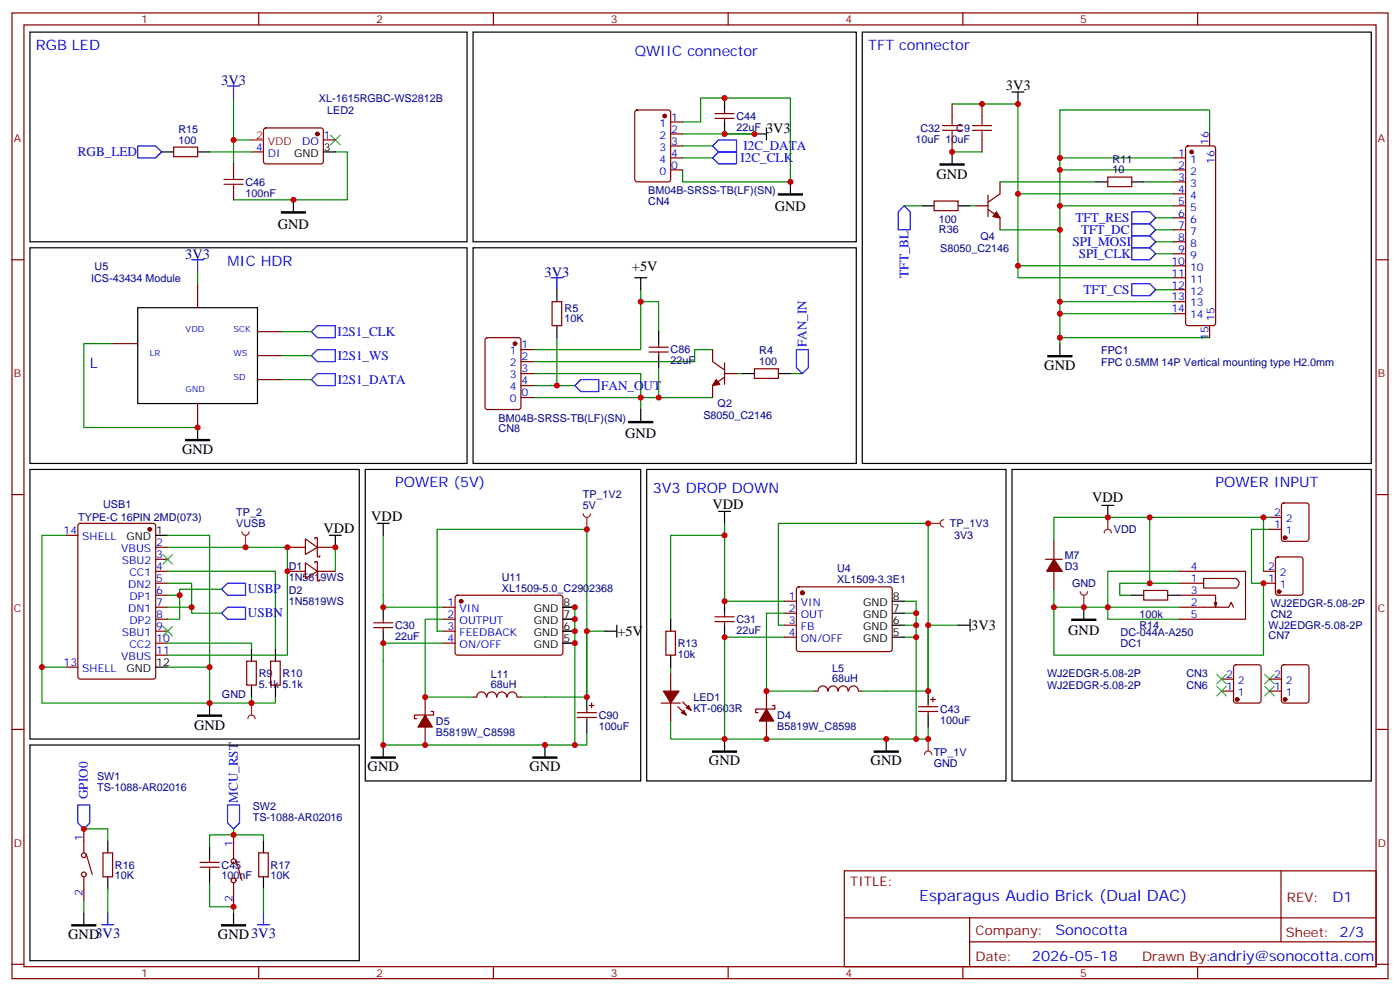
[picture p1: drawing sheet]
<svg xmlns="http://www.w3.org/2000/svg" width="412mm" height="292mm" viewBox="0 0 412 292" stroke-linecap="round" stroke-linejoin="round" font-family="sans-serif">
<g fill="none" stroke="#870000" stroke-width=".35">
<path d="M3.5 3.8h405.4v284.3h-405.4zM7.1 7.3h398.2v277.3h-398.2zM76.2 3.8v3.5M145.3 3.8v3.5M214.5 3.8v3.5M283.6 3.8v3.5M352.8 3.8v3.5M3.5 76.5h3.6M405.3 76.5h3.6M3.5 145.6h3.6M19.4 157.6h3.5M23.2 154.3l.4-.2h21.6l.6 .4 .1 44.7-.5 .7-21.8 .1-.6-.5-.1-44.7z"/>
<path d="M405.3 145.6h3.6M45.9 161.1h3.5M45.9 164.7h3.5M45.9 168.2h3.5M45.9 171.7h3.5M45.9 175.3h3.5M45.9 178.8h3.5M19.4 196.4h3.5M45.9 182.3h3.5M45.9 185.8h3.5M45.9 189.4h3.5M45.9 192.9h3.5"/>
<path d="M3.5 214.8h3.6M405.3 214.8h3.6M248.7 256.4h156.6v28.2h-156.6zM377.3 256.4v20.9M248.7 270.2h156.5M285.6 277.3h119.6M285.6 270.2v14.2M3.5 283.9h3.6M76.2 284.6v3.5M145.3 284.6v3.5M214.5 284.6v3.5M283.6 284.6v3.5"/>
<path d="M352.8 284.6v3.5M405.3 283.9h3.6"/>
</g>
<circle cx="44.1" cy="155.9" r=".53" fill="#870000" stroke="#870000" stroke-width=".35"/>
<path d="M45.9 157.6h3.5M45.9 196.4h3.5" fill="none" stroke="#000" stroke-width=".35"/>
<path d="M71.3 156.6a1.06 1.06 0 0 0 1 1 1.06 1.06 0 0 0 1.1-1M72.3 157.6v3.5" fill="none" stroke="#8c2424" stroke-width=".35"/>
<circle cx="72.3" cy="161.1" r=".18" fill="#8c2424"/>
<g fill="none" stroke="#008700" stroke-width=".35">
<path d="M19.4 157.6h-7.1v38.8h7.1M49.4 157.6h12.3v38.8M213.4 157.6h-15.8v24.7M213.4 155.9v21.1M49.4 168.2h31.7v22.9M49.4 161.1h35.3v31.8h-35.3M49.4 171.7h7v8.9h8.9M49.4 178.8h7M49.4 175.3h3.5M65.3 173.5h-12.4v8.8h-3.5M12.3 196.4v10.6h49.4v-10.6h-12.3M49.4 189.4h24.7v1.7"/>
<path d="M197.6 196.4v1.8M229.3 184.1v-30h44.1v30h8.8M273.4 184.1v19.4M197.6 212.3v5.3h15.8"/>
</g>
<path d="M65.3 173.5l1.7-1.8h5.3v3.6h-5.3zM65.3 180.6l1.7-1.8h5.3v3.5h-5.3z" fill="none" stroke="#00f" stroke-width=".35"/>
<path d="M48 163.3l2.8 2.8M50.8 163.3l-2.8 2.8M48 184.4l2.8 2.9M50.8 184.4l-2.8 2.9" fill="none" stroke="#3c3" stroke-width=".35"/>
<path d="M58.2 210.5h7.1v.4h-7.1z" fill="#000" stroke="#000" stroke-width=".35"/>
<path d="M8.8 138.2h97v79.4h-97zM211.7 150.6h3.5M213.4 150.6v3.5M197.6 182.3v3.5M197.6 192.9v3.5M61.7 207v3.5M273.4 203.5v3.5M273.4 210.5v3.6" fill="none" stroke="#000" stroke-width=".35"/>
<g fill="none" stroke="#870000" stroke-width=".35">
<path d="M196.1 185.8h2.9v7.1h-2.9zM197.6 198.2v5.3M194.7 207h5.7M197.6 207v5.3M199.7 208.1l2.4 2.4M201.1 206.7l2.5 2.4M225.8 203.5v5.3M225.8 212.3v5.3M227.5 207.7h.7v1.1h-5.6v1h.7M243.8 203.5a1.41 1.41 0 0 0-1.4-1.5 1.41 1.41 0 0 0-1.4 1.5h-1.1M244 203.5a1.41 1.41 0 0 1 1.4-1.5 1.41 1.41 0 0 1 1.4 1.5M247 203.5a1.41 1.41 0 0 1 1.4-1.5 1.41 1.41 0 0 1 1.4 1.5"/>
<path d="M250 203.5a1.41 1.41 0 0 1 1.4-1.5 1.41 1.41 0 0 1 1.4 1.5M252.9 203.5h1.1M270.6 208.1h5.6M270.6 209.5h5.6M273.4 207v1.1M273.4 209.5v1M274.1 206h1.4M274.8 205.2v1.5"/>
</g>
<g fill="#870000" stroke="#870000" stroke-width=".35">
<path d="M225.8 208.8l2.1 3.5h-4.2z"/>
<path d="M200.7 209.8l.7-.7 .7 1.4z"/>
<path d="M202.1 208.4l.7-.7 .8 1.4z"/>
<path d="M195.4 203.5h4.6l-2.4 3.5z"/>
</g>
<path d="M273.4 217.6v3.5M272.3 222.2a1.06 1.06 0 0 1 1.1-1.1 1.06 1.06 0 0 1 1.1 1.1" fill="none" stroke="#8c2424" stroke-width=".35"/>
<circle cx="273.4" cy="217.6" r=".18" fill="#8c2424"/>
<path d="M273.4 154.1h3.5M278 153a1.06 1.06 0 0 0-1.1 1.1 1.06 1.06 0 0 0 1.1 1.1" fill="none" stroke="#8c2424" stroke-width=".35"/>
<circle cx="273.4" cy="154.1" r=".18" fill="#8c2424"/>
<path d="M213.4 154.1v1.8M213.4 177h17.7M266.3 177h3.6v40.6M229.3 184.1h1.8M231.1 187.6h-17.7v30h60v-3.5M231.1 180.6h-5.3v22.9h14.1M266.3 187.6h3.6M266.3 184.1h3.6M266.3 180.6h3.6M273.4 184.1v19.4h-19.4" fill="none" stroke="#008700" stroke-width=".35"/>
<circle cx="236.4" cy="174.6" r=".53" fill="#870000" stroke="#870000" stroke-width=".35"/>
<path d="M231.1 177h3.5M234.8 173l.5-.2h27.1l.4 .7v17.9l-.7 .4h-27.1l-.4-.7v-17.6zM231.1 180.6h3.5M231.1 184.1h3.5M231.1 187.6h3.5" fill="none" stroke="#870000" stroke-width=".35"/>
<path d="M190.5 138.2h105.8v91.7h-105.8zM262.8 177h3.5M262.8 187.6h3.5M262.8 184.1h3.5M262.8 180.6h3.5M282.2 184.1h3.6M285.8 182.3v3.5M213.4 217.6v3.5M261.1 217.6v3.5" fill="none" stroke="#000" stroke-width=".35"/>
<path d="M209.9 221.1h7.1v.4h-7.1zM257.5 221.1h7.1v.4h-7.1z" fill="#000" stroke="#000" stroke-width=".35"/>
<path d="M325.3 156.9a1.06 1.06 0 0 1 1-1 1.06 1.06 0 0 1 1.1 1M326.3 152.3v3.6" fill="none" stroke="#8c2424" stroke-width=".35"/>
<circle cx="326.3" cy="152.3" r=".18" fill="#8c2424"/>
<path d="M338.7 152.3h-28.3v7.1M373.9 155.9h-5.2v15.8h3.5v21.2h-61.8v-14.1M98.8 161.1v7.1M310.4 173.5v5.3h37.1M338.7 171.7h-8.9v3.6h3.6M347.5 168.2h-21.2v14.1h21.2M372.2 168.2v-15.9h-33.5v19.4h8.8M74.1 205.2v1.8h-12.4M81.1 205.2v1.8h-7" fill="none" stroke="#008700" stroke-width=".35"/>
<path d="M315.7 182.3h7.1v.4h-7.1z" fill="#000" stroke="#000" stroke-width=".35"/>
<path d="M298.1 138.2h105.8v91.7h-105.8zM97 157.6h3.5M98.8 157.6v3.5M324.6 148.8h3.5M326.3 148.8v3.5M319.3 178.8v3.5M333.4 175.3h3.5M344 175.3h3.5M74.1 191.1v3.6M81.1 191.1v3.6M74.1 201.7v3.5M81.1 201.7v3.5" fill="none" stroke="#000" stroke-width=".35"/>
<g fill="none" stroke="#870000" stroke-width=".35">
<path d="M90 158.7l3.5 2.4-3.5 2.2zM92.8 158.7v-.4h.7v2.8M310.4 159.4v5.3M84.7 168.2h5.3M84.7 161.1h5.3M90 165.7l3.5 2.5-3.5 2.1zM92.8 165.7v-.3h.7v2.8M93.5 161.1v2.9h.7v-.4M93.5 168.2v2.8h.7v-.3M93.5 168.2h5.3M93.5 161.1h5.3M308 164.7h4.9"/>
<path d="M310.4 168.2v5.3M336.9 173.8h7.1v2.9h-7.1zM347.5 168.2h19.4v14.1h-19.4M347.5 175.3h10.6v3.5M347.5 178.8h14.4l.8-1.4 .7 1.4M347.5 171.7h7M354.5 170.3h9.6l.6 .6a1.64 1.64 0 0 1-.6 2.2h-9.6zM357.7 177.4l.4 1.4M358.4 177.4l-.3 1.4M72.7 194.7h2.8v7h-2.8zM79.7 194.7h2.8v7h-2.8z"/>
</g>
<path d="M310.4 164.7l2.5 3.5h-4.6z" fill="#870000" stroke="#870000" stroke-width=".35"/>
<path d="M318.2 174.2a1.06 1.06 0 0 0 1.1 1.1 1.06 1.06 0 0 0 1-1.1M319.3 175.3v3.5" fill="none" stroke="#8c2424" stroke-width=".35"/>
<circle cx="319.3" cy="178.8" r=".18" fill="#8c2424"/>
<path d="M73 211.6a1.06 1.06 0 0 1 1.1-1.1 1.06 1.06 0 0 1 1 1.1M74.1 207v3.5" fill="none" stroke="#8c2424" stroke-width=".35"/>
<circle cx="74.1" cy="207" r=".18" fill="#8c2424"/>
<g fill="none" stroke="#870000" stroke-width=".35">
<path d="M77.8 37.9l.5-.2h16.5l.4 .7v9.4l-.7 .5-16.5-.1-.4-.6v-9.2zM187.2 32.6l.5-.2h9.1l.7 .4 .1 20-.5 .7-9.4 .1-.7-.5v-20zM197.6 35.9h3.5M197.6 39.4h3.5M210.6 34.9h5.7M210.6 33.4h5.7M213.4 32.4v1M213.4 34.9v1M51.2 43.3h7v2.8h-7zM68.8 48.3v3.5M68.8 55.3v3.5M74.1 44.7h3.5"/>
<path d="M95.2 41.2h3.6M197.6 43h3.5M197.6 46.5h3.5M197.6 50h3.5M58.2 83.5v7.1M75.8 97.6h7.1M143.1 99.6l.5-.2h9.2l.6 .4 .1 20.1-.5 .6-9.4 .1-.7-.5v-20zM162.6 88.8h2.9v7.1h-2.9zM33.5 101.2h7.1M58.2 118.8v7.1M75.8 104.7h7.1M75.8 111.8h7.1"/>
<path d="M153.5 110h3.5M153.5 102.9h3.5M153.5 106.5h3.5M153.5 113.5h3.5M153.5 117.1h3.5M191.2 103.6h5.6M191.2 102.2h5.6M194 101.2v1M194 103.6v1.1M209.9 102.9v3.6l3.5 2.4M213.4 106.8v6.4M213.4 111.1l-3.5 2.4v3.6"/>
<path d="M213.4 110h3.6M222.2 108.6h7.1v2.8h-7.1zM373.9 155.9h3.6M373.9 152.3h3.6M377.7 148.3l.5-.2h6.7l.5 .2 .2 .5v9.9l-.2 .5-.5 .2h-6.7l-.5-.2-.2-.5v-9.9zM372.2 171.7h3.5M372.2 168.2h3.5M375.9 164.2l.5-.2h6.7l.5 .2 .2 .5v9.9l-.2 .5-.5 .2h-6.7l-.5-.3-.2-.4v-9.9zM359.8 200h3.6M363.6 195.9l.5-.2h6.7l.5 .2 .2 .5v9.9l-.3 .5-.4 .2h-6.7l-.5-.2-.2-.5v-9.9zM373.9 200h3.6M377.7 195.9l.5-.2h6.7l.5 .2 .2 .5v9.9l-.2 .5-.5 .2h-6.7l-.5-.2-.2-.5v-9.9z"/>
<path d="M359.8 203.5h3.6M373.9 203.5h3.6M24.7 244.1v7M24.7 258.2v7M25.4 251.5l1.8 6M30.3 251.1h2.9v7.1h-2.9zM58.9 253.9h5.7M58.9 255.3h5.7M61.7 252.9v1M61.7 255.3v1.1M68.8 245.8v7.1M68.8 259.9v7.1"/>
<path d="M69.5 253.2l1.8 6M76.2 251.1h2.8v7.1h-2.8z"/>
<circle cx="24.7" cy="257.5" r=".71"/>
<circle cx="24.7" cy="251.8" r=".71"/>
<circle cx="68.8" cy="253.6" r=".71"/>
<circle cx="68.8" cy="259.2" r=".71"/>
</g>
<g fill="#870000" stroke="#870000" stroke-width=".35">
<path d="M211 111.8l1 1.4-2.1 .3z"/>
<circle cx="376.8" cy="174.2" r=".53"/>
<circle cx="378.5" cy="206" r=".53"/>
<circle cx="93.5" cy="39.4" r=".53"/>
<circle cx="195.8" cy="34.1" r=".53"/>
<circle cx="364.4" cy="206" r=".53"/>
<circle cx="378.5" cy="158.3" r=".53"/>
<circle cx="151.7" cy="101.2" r=".53"/>
</g>
<path d="M97.4 39.8l2.8 2.8M100.2 39.8l-2.8 2.8M358.4 198.5l2.8 2.9M361.2 198.5l-2.8 2.9M372.5 198.5l2.9 2.9M375.4 198.5l-2.9 2.9M358.4 202.1l2.8 2.8M361.2 202.1l-2.8 2.8M372.5 202.1l2.9 2.8M375.4 202.1l-2.9 2.8" fill="none" stroke="#3c3" stroke-width=".35"/>
<g fill="none" stroke="#008700" stroke-width=".35">
<path d="M68.8 28.9v12.3M201.1 35.9h5.3v-7h26.4v24.7h-31.7v-3.6M201.1 39.4h21.1M61.7 44.7h12.4M74.1 41.2h-5.3v7.1M98.8 44.7h3.5v14.1h-33.5M201.1 43h8.8M201.1 46.5h8.8M58.2 80v3.5M82.9 97.6h8.8M164 99.4v14.1M188.7 88.8h5.3v8.8"/>
<path d="M188.7 85.3v17.6h-31.7M33.5 101.2h-8.8v24.7h33.5M82.9 104.7h8.8M82.9 111.8h8.8M157 110h31.7v10.6M157 113.5h12.3M194 108.2v8.9h-37M194 117.1h15.9M209.9 102.9h-5.3v3.6h-47.6M217 110h1.7M232.8 110h3.6M372.2 152.3h1.7"/>
<path d="M24.7 244.1h7v3.5M61.7 259.9v7.1h7.1v1.7M68.8 245.8h8.8v1.8M68.8 245.8h-7.1v3.5M68.8 244.1v1.7M24.7 265.2v3.5M31.7 261.7v7M77.6 261.7v7"/>
</g>
<g fill="none" stroke="#00f" stroke-width=".35">
<path d="M67 25.3h3.6M68.8 25.3v3.6M40.6 43h5.3l1.7 1.7-1.7 1.8h-5.3zM209.9 46.5l1.8-1.8h5.3v3.6h-5.3zM211.7 41.2h5.3v3.5h-5.3l-1.8-1.7zM56.4 76.5h3.6M58.2 76.5v3.5M91.7 97.6l1.8-1.7h5.3v3.5h-5.3zM162.3 81.8h3.5M164 81.8v3.5M91.7 104.7l1.8-1.8h5.3v3.6h-5.3zM91.7 111.8l1.8-1.8h5.3v3.5h-5.3z"/>
<path d="M169.3 113.5l1.8-1.7h5.3v3.5h-5.3zM234.6 102.9h3.5v5.3l-1.7 1.8-1.8-1.8zM22.9 237h3.6v5.3l-1.8 1.8-1.8-1.8zM67 237h3.6v5.3l-1.8 1.8-1.8-1.8zM30 272.3h3.5M31.7 268.7v3.6M75.8 272.3h3.6M77.6 268.7v3.6"/>
</g>
<g fill="none" stroke="#000" stroke-width=".35">
<path d="M8.8 9.5h128.8v61.7h-128.8zM139.3 9.5h112.9v61.7h-112.9zM213.4 28.9v3.5M213.4 35.9v3.5M222.2 39.4h3.6M225.8 37.7v3.5M47.6 44.7h3.6M58.2 44.7h3.5M86.4 58.8v3.6M95.2 44.7h3.6M232.8 53.6v3.5M8.8 73h128.8v63.5h-128.8z"/>
<path d="M139.3 73h112.9v63.5h-112.9zM40.6 90.6h35.2v28.2h-35.2zM164 85.3v3.5M164 95.9v3.5M187 81.8h3.5M188.7 81.8v3.5M194 97.6v3.6M194 104.7v3.5M218.7 110h3.5M229.3 110h3.5M58.2 125.9v3.5M188.7 120.6v3.5"/>
<path d="M8.8 219.4h97v63.5h-97zM31.7 247.6v3.5M31.7 258.2v3.5M61.7 249.3v3.6M61.7 256.4v3.5M77.6 247.6v3.5M77.6 258.2v3.5M24.7 268.7v3.6M68.8 268.7v3.6"/>
</g>
<path d="M229.3 57.1h7.1v.3h-7.1zM82.9 62.4h7.1v.3h-7.1zM54.7 129.4h7v.4h-7zM185.2 124.1h7.1v.4h-7.1zM21.2 272.3h7v.3h-7zM65.3 272.3h7v.3h-7z" fill="#000" stroke="#000" stroke-width=".35"/>
<path d="M66 54.3h5.6M66 52.8h5.6M68.8 51.8v1M68.8 54.3v1" fill="none" stroke="#a10000" stroke-width=".35"/>
<path d="M74.1 41.2h3.5" fill="none" stroke="#f00" stroke-width=".35"/>
<path d="M171.8 151.3a1.06 1.06 0 0 0 1.1 1 1.06 1.06 0 0 0 1-1M172.9 152.3v3.6" fill="none" stroke="#8c2424" stroke-width=".35"/>
<circle cx="172.9" cy="155.9" r=".18" fill="#8c2424"/>
<g fill="none" stroke="#008700" stroke-width=".35">
<path d="M280.5 30.6h19.4v26.5h45.8M356.3 39.4v-7h-44.1v68.8M280.5 44.7h8.8M294.6 53.6h28.2M299.9 57.1v21.1h45.8M312.2 46.5h33.5M312.2 50h33.5M336.9 53.6h8.8M266.3 60.6h5.3M285.8 60.6h1.7M294.6 67.7h17.6M299.9 78.2v3.6h45.8"/>
<path d="M312.2 60.6h33.5M340.4 64.1h5.3M340.4 67.7h5.3M340.4 71.2h5.3M340.4 74.7h5.3M312.2 99.4h44.1M312.2 92.4h33.5M312.2 88.8h33.5M340.4 85.3h5.3M112.9 157.6v21.2h17.6M165.8 178.8h3.5v40.6M130.5 189.4h-17.6v30h60v-3.6"/>
<path d="M130.5 182.3h-5.3v22.9h14.1M130.5 185.8h-1.7v-29.9h44.1v29.9h5.3M165.8 182.3h3.5M165.8 185.8h3.5M165.8 189.4h3.5M153.5 205.2h19.4v-19.4v19.4"/>
</g>
<path d="M276.9 48.3h7.1v.3h-7.1zM308.7 104.7h7v.4h-7zM109.4 222.9h7v.3h-7zM157 222.9h7v.3h-7z" fill="#000" stroke="#000" stroke-width=".35"/>
<g fill="none" stroke="#000" stroke-width=".35">
<path d="M254 9.5h149.9v127h-149.9zM298.1 27.1h3.5M299.9 27.1v3.5M280.5 44.7v3.6M322.8 53.6h3.5M333.4 53.6h3.5M271.6 60.6h3.6M282.2 60.6h3.6M312.2 101.2v3.5M107.6 138.2h81.1v91.7h-81.1zM111.1 154.1h3.6M112.9 154.1v3.5"/>
<path d="M112.9 178.8v3.5M165.8 178.8h3.5M213.4 177v3.6M112.9 185.8v3.6M165.8 189.4h3.5M165.8 185.8h3.5M165.8 182.3h3.5M178.2 185.8h3.5M181.7 184.1v3.5M213.4 184.1v3.5M112.9 219.4v3.5M160.5 219.4v3.5"/>
<path d="M172.9 205.2v3.6M172.9 212.3v3.5"/>
</g>
<g fill="none" stroke="#870000" stroke-width=".35">
<path d="M280.5 30.6v3.5M289.3 30.6v3.5M356.3 39.4v3.6M275.2 59.2h7v2.8h-7zM280.5 41.2v3.5M289.3 41.2v3.5M291 57.4v6.4M294.6 53.6v3.5l-3.6 2.4M326.3 52.1h7.1v2.9h-7.1zM345.7 46.5h3.5M345.7 50h3.5M345.7 53.6h3.5"/>
<path d="M345.7 57.1h3.5M349.5 43.2l.5-.2h7.4l.5 .2 .2 .5v51.5l-.3 .5-.4 .2h-7.4l-.5-.2-.3-.5v-51.5zM287.5 60.6h3.5M291 61.7l3.6 2.4v3.6M345.7 60.6h3.5M345.7 64.1h3.5M345.7 67.7h3.5M345.7 71.2h3.5M345.7 74.7h3.5M345.7 78.2h3.5M345.7 81.8h3.5M345.7 85.3h3.5"/>
<path d="M345.7 88.8h3.5M345.7 92.4h3.5M356.3 95.9v3.5M130.5 178.8h3.6M134.3 175.5l.5-.2h30.6l.4 .7-.1 16.5-.6 .4-30.6-.1-.4-.6v-16.2zM110.1 184.8h5.6M110.1 183.4h5.6M112.9 182.3v1.1M112.9 184.8v1M130.5 182.3h3.6M130.5 185.8h3.6M130.5 189.4h3.6"/>
<path d="M210.6 183h5.7M210.6 181.6h5.7M213.4 180.6v1M213.4 183v1.1M125.2 205.2v5.3M125.2 214.1v5.3M127 209.5h.7v1h-5.6v1.1h.7M143.3 205.2a1.41 1.41 0 0 0-1.4-1.5 1.41 1.41 0 0 0-1.5 1.5h-1.1M143.4 205.2a1.41 1.41 0 0 1 1.4-1.5 1.41 1.41 0 0 1 1.4 1.5M146.4 205.2a1.41 1.41 0 0 1 1.4-1.5 1.41 1.41 0 0 1 1.4 1.5M149.5 205.2a1.41 1.41 0 0 1 1.4-1.5 1.41 1.41 0 0 1 1.4 1.5M152.4 205.2h1.1"/>
<path d="M170 209.8h5.7M170 211.2h5.7M172.9 208.8v1M172.9 211.2v1.1M173.6 207.7h1.4M174.3 207v1.4"/>
</g>
<g fill="#870000" stroke="#870000" stroke-width=".35">
<path d="M125.2 210.5l2.2 3.6h-4.3z"/>
<path d="M293.5 62.4l1.1 1.7-2.1-.3z"/>
<circle cx="135.8" cy="177" r=".53"/>
<circle cx="351" cy="44.7" r=".53"/>
</g>
<path d="M277.6 38.4h5.7M277.6 37h5.7M280.5 34.1v2.9M280.5 38.4v2.8M286.5 38.4h5.6M286.5 37h5.6M289.3 34.1v2.9M289.3 38.4v2.8" fill="none" stroke="#a10000" stroke-width=".35"/>
<path d="M266.3 60.6l1.8 1.8v5.3h-3.5v-5.3zM333.4 69.4h5.3l1.7 1.8-1.7 1.8h-5.3zM333.4 73h5.3l1.7 1.7-1.7 1.8h-5.3zM333.4 65.9h5.3l1.7 1.8-1.7 1.7h-5.3zM333.4 62.4h5.3l1.7 1.7-1.7 1.8h-5.3zM333.4 83.5h5.3l1.7 1.8-1.7 1.8h-5.3z" fill="none" stroke="#00f" stroke-width=".35"/>
<g fill="#c00">
<circle cx="56.4" cy="178.8" r=".88"/>
<circle cx="52.9" cy="175.3" r=".88"/>
<circle cx="84.7" cy="161.1" r=".88"/>
<circle cx="61.7" cy="196.4" r=".88"/>
<circle cx="61.7" cy="207" r=".88"/>
<circle cx="12.3" cy="196.4" r=".88"/>
<circle cx="273.4" cy="217.6" r=".88"/>
<circle cx="225.8" cy="217.6" r=".88"/>
<circle cx="225.8" cy="203.5" r=".88"/>
<circle cx="213.4" cy="157.6" r=".88"/>
<circle cx="273.4" cy="184.1" r=".88"/>
<circle cx="273.4" cy="154.1" r=".88"/>
<circle cx="269.9" cy="187.6" r=".88"/>
<circle cx="269.9" cy="184.1" r=".88"/>
<circle cx="269.9" cy="180.6" r=".88"/>
<circle cx="269.9" cy="217.6" r=".88"/>
<circle cx="213.4" cy="217.6" r=".88"/>
<circle cx="261.1" cy="217.6" r=".88"/>
<circle cx="273.4" cy="203.5" r=".88"/>
<circle cx="326.3" cy="178.8" r=".88"/>
<circle cx="319.3" cy="178.8" r=".88"/>
<circle cx="338.7" cy="171.7" r=".88"/>
<circle cx="326.3" cy="152.3" r=".88"/>
<circle cx="74.1" cy="207" r=".88"/>
<circle cx="338.7" cy="152.3" r=".88"/>
<circle cx="310.4" cy="178.8" r=".88"/>
<circle cx="72.3" cy="161.1" r=".88"/>
<circle cx="84.7" cy="168.2" r=".88"/>
<circle cx="98.8" cy="161.1" r=".88"/>
<circle cx="68.8" cy="41.2" r=".88"/>
<circle cx="86.4" cy="58.8" r=".88"/>
<circle cx="24.7" cy="244.1" r=".88"/>
<circle cx="68.8" cy="245.8" r=".88"/>
<circle cx="68.8" cy="267" r=".88"/>
<circle cx="222.3" cy="39.4" r=".88"/>
<circle cx="213.4" cy="28.9" r=".88"/>
<circle cx="213.4" cy="39.4" r=".88"/>
<circle cx="232.8" cy="53.6" r=".88"/>
<circle cx="58.2" cy="125.9" r=".88"/>
<circle cx="372.2" cy="152.3" r=".88"/>
<circle cx="372.2" cy="171.7" r=".88"/>
<circle cx="194" cy="117.1" r=".88"/>
<circle cx="164" cy="113.5" r=".88"/>
<circle cx="188.7" cy="117.1" r=".88"/>
<circle cx="188.7" cy="88.8" r=".88"/>
<circle cx="172.9" cy="155.9" r=".88"/>
<circle cx="172.9" cy="205.2" r=".88"/>
<circle cx="160.5" cy="219.4" r=".88"/>
<circle cx="112.9" cy="219.4" r=".88"/>
<circle cx="169.3" cy="219.4" r=".88"/>
<circle cx="169.3" cy="182.3" r=".88"/>
<circle cx="169.3" cy="185.8" r=".88"/>
<circle cx="169.3" cy="189.4" r=".88"/>
<circle cx="112.9" cy="178.8" r=".88"/>
<circle cx="112.9" cy="189.4" r=".88"/>
<circle cx="172.9" cy="185.8" r=".88"/>
<circle cx="125.2" cy="205.2" r=".88"/>
<circle cx="125.2" cy="219.4" r=".88"/>
<circle cx="169.3" cy="178.8" r=".88"/>
<circle cx="213.4" cy="187.6" r=".88"/>
<circle cx="213.4" cy="177" r=".88"/>
<circle cx="280.5" cy="44.7" r=".88"/>
<circle cx="289.3" cy="30.6" r=".88"/>
<circle cx="312.2" cy="99.4" r=".88"/>
<circle cx="299.9" cy="30.6" r=".88"/>
<circle cx="312.2" cy="46.5" r=".88"/>
<circle cx="312.2" cy="50" r=".88"/>
<circle cx="312.2" cy="92.4" r=".88"/>
<circle cx="312.2" cy="88.8" r=".88"/>
<circle cx="312.2" cy="60.6" r=".88"/>
<circle cx="299.9" cy="57.1" r=".88"/>
<circle cx="299.9" cy="78.2" r=".88"/>
<circle cx="312.2" cy="67.7" r=".88"/>
</g>
<text font-size="4.6" fill="#00f" x="270.8" y="265.4">Esparagus Audio Brick (Dual DAC)</text>
<g font-size="4.2" fill="#00f">
<text x="10.6" y="14.7">RGB LED</text>
<text x="187" y="16.5">QWIIC connector</text>
<text x="255.8" y="14.7">TFT connector</text>
<text x="67" y="78.2">MIC HDR</text>
<text x="26.5" y="108.2">L</text>
<text x="116.4" y="143.5">POWER (5V)</text>
<text x="358.1" y="143.5">POWER INPUT</text>
<text x="192.3" y="145.3">3V3 DROP DOWN</text>
<text x="392.5" y="265.7">D1</text>
<text x="310.9" y="275.2">Sonocotta</text>
<text x="304" y="283">2026-05-18</text>
</g>
<g font-size="4.2" fill="#000080">
<text x="65.2" y="25">3V3</text>
<text x="54.6" y="76.2">3V3</text>
<text x="160.4" y="81.4">3V3</text>
</g>
<g font-size="4.2">
<text x="296.3" y="26.4">3V3</text>
<text x="225.7" y="39.1">3V3</text>
<text x="275.9" y="52.6">GND</text>
<text x="228.3" y="62">GND</text>
<text x="81.8" y="67.3">GND</text>
<text x="186.2" y="79.7">+5V</text>
<text x="307.6" y="109">GND</text>
<text x="184.2" y="129.1">GND</text>
<text x="53.6" y="133.7">GND</text>
<text x="209.9" y="149.9">VDD</text>
<text x="321.7" y="147.7">VDD</text>
<text x="109.4" y="153.4">VDD</text>
<text x="95.2" y="156.9">VDD</text>
<text x="286.1" y="185.5">3V3</text>
<text x="181.9" y="187.3">+5V</text>
<text x="314.7" y="186.9">GND</text>
<text x="57.1" y="214.8">GND</text>
<text x="108.3" y="227.1">GND</text>
<text x="155.9" y="227.1">GND</text>
<text x="208.8" y="225.4">GND</text>
<text x="256.5" y="225.4">GND</text>
<text x="20.1" y="276.5">GND3V3</text>
<text x="64.2" y="276.5">GND3V3</text>
</g>
<g font-size="3.9" fill="#00f">
<text x="22.9" y="46">RGB_LED</text>
<text x="218.1" y="47.6">I2C_CLK</text>
<text x="219" y="44.1">I2C_DATA</text>
<text x="316.8" y="65.4">TFT_RES</text>
<text x="318.5" y="68.9">TFT_DC</text>
<text x="315.9" y="72.5">SPI_MOSI</text>
<text x="317.8" y="76">SPI_CLK</text>
<text x="267.6" y="81.7" transform="rotate(-90 267.6 81.7)">TFT_BL</text>
<text x="319.2" y="86.5">TFT_CS</text>
<text x="99.5" y="98.8">I2S1_CLK</text>
<text x="99.5" y="105.9">I2S1_WS</text>
<text x="237.6" y="102.2" transform="rotate(-90 237.6 102.2)">FAN_IN</text>
<text x="99.5" y="113">I2S1_DATA</text>
<text x="177.1" y="114.8">FAN_OUT</text>
<text x="73" y="174.7">USBP</text>
<text x="73" y="181.7">USBN</text>
<text x="25.9" y="235.3" transform="rotate(-90 25.9 235.3)">GPIO0</text>
<text x="70.1" y="236.4" transform="rotate(-90 70.1 236.4)">MCU_RST</text>
</g>
<g font-size="3.9" fill="#800">
<text x="250.5" y="261">TITLE:</text>
<text x="379.1" y="265.7">REV:</text>
<text x="287.4" y="275.2">Company:</text>
<text x="378.7" y="275.8">Sheet: 2/3</text>
<text x="287.4" y="282.9">Date:</text>
<text x="336.4" y="282.9">Drawn By:andriy@sonocotta.com</text>
</g>
<g font-size="3.2" fill="#800">
<text x="41.6" y="6.8">1</text>
<text x="110.8" y="6.8">2</text>
<text x="179.9" y="6.8">3</text>
<text x="249.1" y="6.8">4</text>
<text x="318.2" y="6.8">5</text>
<text x="4.1" y="41.9">A</text>
<text x="405.9" y="41.9">A</text>
<text x="4.1" y="111.1">B</text>
<text x="405.9" y="111.1">B</text>
<text x="4.1" y="180.2">C</text>
<text x="405.9" y="180.2">C</text>
<text x="4.1" y="249.3">D</text>
<text x="405.9" y="249.3">D</text>
<text x="41.6" y="287.6">1</text>
<text x="110.8" y="287.6">2</text>
<text x="179.9" y="287.6">3</text>
<text x="249.1" y="287.6">4</text>
<text x="318.2" y="287.6">5</text>
</g>
<g font-size="3.2" fill="#000080">
<text x="94" y="30">XL-1615RGBC-WS2812B</text>
<text x="96.4" y="33.5">LED2</text>
<text x="217" y="35.3">C44</text>
<text x="52.6" y="39.1">R15</text>
<text x="217" y="38.5">22uF</text>
<text x="269.7" y="42">10uF 10uF</text>
<text x="271.1" y="38.8">C32</text>
<text x="281.7" y="38.8">C9</text>
<text x="52.6" y="42.3">100</text>
<text x="327.7" y="47.9">R11</text>
<text x="327.7" y="51.1">10</text>
<text x="72.3" y="57.9">100nF</text>
<text x="72.3" y="54.7">C46</text>
<text x="191" y="57.1">BM04B-SRSS-TB(LF)(SN)</text>
<text x="191" y="60.3">CN4</text>
<text x="276.6" y="65.5">100</text>
<text x="276.6" y="68.7">R36</text>
<text x="288.8" y="70.6">Q4</text>
<text x="277" y="74.1">S8050_C2146</text>
<text x="26.8" y="82.9">ICS-43434 Module</text>
<text x="27.9" y="79.4">U5</text>
<text x="166.3" y="94.9">10K</text>
<text x="166.3" y="91.7">R5</text>
<text x="197.6" y="107.3">22uF</text>
<text x="197.6" y="104.1">C86</text>
<text x="223.7" y="107.5">100</text>
<text x="223.7" y="104.3">R4</text>
<text x="324.4" y="107.6">FPC 0.5MM 14P Vertical mounting type H2.0mm</text>
<text x="324.4" y="104.3">FPC1</text>
<text x="211.4" y="119.9">Q2</text>
<text x="146.9" y="124.1">BM04B-SRSS-TB(LF)(SN)</text>
<text x="207.2" y="123.5">S8050_C2146</text>
<text x="146.9" y="127.3">CN8</text>
<text x="30.4" y="149.7">USB1</text>
<text x="171.7" y="149.9">5V</text>
<text x="171.7" y="146.7">TP_1V2</text>
<text x="23.1" y="153.5">TYPE-C 16PIN 2MD(073)</text>
<text x="69.6" y="155.2">VUSB</text>
<text x="69.6" y="152">TP_2</text>
<text x="279.8" y="155.2">TP_1V3</text>
<text x="281.1" y="158.7">3V3</text>
<text x="328.1" y="157">VDD</text>
<text x="85.1" y="168">D1</text>
<text x="313.6" y="164.5">M7</text>
<text x="313.6" y="167.7">D3</text>
<text x="85.1" y="171.1">1N5819WS</text>
<text x="147.8" y="171">U11</text>
<text x="246.6" y="171.7">XL1509-3.3E1</text>
<text x="246.6" y="168.5">U4</text>
<text x="315.8" y="172.9">GND</text>
<text x="85.1" y="178.2">1N5819WS</text>
<text x="85.1" y="175">D2</text>
<text x="147.8" y="174.2">XL1509-5.0_C2902368</text>
<text x="374.4" y="178.8">WJ2EDGR-5.08-2P</text>
<text x="116.4" y="185.2">C30</text>
<text x="217" y="183.5">C31</text>
<text x="335.6" y="181.9">100k</text>
<text x="335.6" y="185.1">R14</text>
<text x="373.7" y="185.2">WJ2EDGR-5.08-2P</text>
<text x="374.4" y="181.9">CN2</text>
<text x="116.4" y="188.4">22uF</text>
<text x="199.7" y="190.5">R13</text>
<text x="217" y="186.7">22uF</text>
<text x="330.1" y="187.4">DC-044A-A250</text>
<text x="330.1" y="190.5">DC1</text>
<text x="373.7" y="188.3">CN7</text>
<text x="199.7" y="193.8">10k</text>
<text x="245.1" y="197.7">L5</text>
<text x="76.2" y="202.6">5.1k 5.1k</text>
<text x="76.2" y="199.3">R9</text>
<text x="83.3" y="199.3">R10</text>
<text x="144.6" y="202.7">68uH</text>
<text x="144.6" y="199.5">L11</text>
<text x="245.1" y="200.9">68uH</text>
<text x="308.4" y="199.3">WJ2EDGR-5.08-2P</text>
<text x="308.4" y="202.8">WJ2EDGR-5.08-2P</text>
<text x="349.5" y="199.3">CN3</text>
<text x="349.5" y="202.8">CN6</text>
<text x="65.4" y="205.5">GND</text>
<text x="204.3" y="209.7">KT-0603R</text>
<text x="204.3" y="206.4">LED1</text>
<text x="276.9" y="209.9">C43</text>
<text x="128.4" y="213.4">D5</text>
<text x="176.4" y="214.9">100uF</text>
<text x="176.4" y="211.7">C90</text>
<text x="229" y="214.8">B5819W_C8598</text>
<text x="229" y="211.7">D4</text>
<text x="276.9" y="213.1">100uF</text>
<text x="128.4" y="216.6">B5819W_C8598</text>
<text x="275" y="225.8">GND</text>
<text x="275" y="222.6">TP_1V</text>
<text x="28.6" y="232.9">TS-1088-AR02016</text>
<text x="28.6" y="229.8">SW1</text>
<text x="74.5" y="238.6">SW2</text>
<text x="74.5" y="241.7">TS-1088-AR02016</text>
<text x="33.9" y="255.8">R16</text>
<text x="65.3" y="255.8">C45</text>
<text x="79.7" y="255.8">R17</text>
<text x="33.9" y="258.9">10K</text>
<text x="65.3" y="258.9">100nF</text>
<text x="79.7" y="258.9">10K</text>
</g>
<g font-size="3.2" fill="#00f">
<text x="197.7" y="35.6">1</text>
<text x="95.4" y="40.9">1</text>
<text x="194.2" y="37.3">1</text>
<text x="194.2" y="40.9">2</text>
<text x="197.7" y="39.1">2</text>
<text x="75.4" y="44.4">4</text>
<text x="78.9" y="46.1">DI</text>
<text x="89" y="42.6">DO</text>
<text x="194.2" y="44.4">3</text>
<text x="194.2" y="47.9">4</text>
<text x="197.7" y="42.6">3</text>
<text x="197.7" y="46.1">4</text>
<text x="347.1" y="46.1">1</text>
<text x="350.6" y="47.9">1</text>
<text x="356" y="42.8" transform="rotate(-90 356 42.8)">16</text>
<text x="194.2" y="51.4">0</text>
<text x="197.7" y="49.7">0</text>
<text x="347.1" y="49.7">2</text>
<text x="347.1" y="53.2">3</text>
<text x="350.6" y="51.4">2</text>
<text x="357.7" y="48.3" transform="rotate(-90 357.7 48.3)">16</text>
<text x="347.1" y="56.7">4</text>
<text x="350.6" y="55">3</text>
<text x="350.6" y="58.5">4</text>
<text x="347.1" y="60.3">5</text>
<text x="347.1" y="63.8">6</text>
<text x="350.6" y="62">5</text>
<text x="350.6" y="65.5">6</text>
<text x="347.1" y="67.3">7</text>
<text x="347.1" y="70.8">8</text>
<text x="350.6" y="69.1">7</text>
<text x="345" y="77.9">10</text>
<text x="347.1" y="74.4">9</text>
<text x="350.6" y="72.6">8</text>
<text x="350.6" y="76.1">9</text>
<text x="345" y="81.4">11</text>
<text x="350.6" y="79.7">10</text>
<text x="350.6" y="83.2">11</text>
<text x="345" y="84.9">12</text>
<text x="345" y="88.5">13</text>
<text x="350.6" y="86.7">12</text>
<text x="345" y="92">14</text>
<text x="350.6" y="90.2">13</text>
<text x="350.6" y="93.8">14</text>
<text x="357.7" y="94.6" transform="rotate(-90 357.7 94.6)">15</text>
<text x="356" y="100.1" transform="rotate(-90 356 100.1)">15</text>
<text x="150.1" y="104.4">1</text>
<text x="150.1" y="107.9">2</text>
<text x="153.6" y="102.6">1</text>
<text x="153.6" y="106.1">2</text>
<text x="150.1" y="111.4">3</text>
<text x="153.6" y="109.6">3</text>
<text x="153.6" y="113.2">4</text>
<text x="150.1" y="114.9">4</text>
<text x="150.1" y="118.5">0</text>
<text x="153.6" y="116.7">0</text>
<text x="375.3" y="155.5">1</text>
<text x="375.3" y="152">2</text>
<text x="378.8" y="153.7">2</text>
<text x="18.7" y="157.3">14</text>
<text x="24.2" y="159">SHELL</text>
<text x="46" y="160.8">2</text>
<text x="378.8" y="157.3">1</text>
<text x="35.7" y="162.6">VBUS</text>
<text x="35.9" y="166.1">SBU2</text>
<text x="46" y="164.3">3</text>
<text x="46" y="167.9">4</text>
<text x="350.8" y="167.9">4</text>
<text x="373.5" y="167.9">2</text>
<text x="37.7" y="173.1">DN2</text>
<text x="38.1" y="169.6">CC1</text>
<text x="46" y="171.4">5</text>
<text x="350.8" y="171.4">1</text>
<text x="373.5" y="171.4">1</text>
<text x="377" y="173.1">1</text>
<text x="377" y="169.6">2</text>
<text x="38.2" y="176.7">DP1</text>
<text x="46" y="174.9">6</text>
<text x="46" y="178.4">7</text>
<text x="131.9" y="178.4">1</text>
<text x="232.4" y="176.7">1</text>
<text x="235.9" y="178.4">VIN</text>
<text x="350.8" y="174.9">3</text>
<text x="350.8" y="178.4">2</text>
<text x="37.7" y="180.2">DN1</text>
<text x="38.2" y="183.7">DP2</text>
<text x="46" y="182">8</text>
<text x="46" y="185.5">9</text>
<text x="131.9" y="182">2</text>
<text x="131.9" y="185.5">3</text>
<text x="135.4" y="180.2">VIN</text>
<text x="135.4" y="183.7">OUTPUT</text>
<text x="232.4" y="180.2">2</text>
<text x="232.4" y="183.7">3</text>
<text x="235.9" y="182">OUT</text>
<text x="235.9" y="185.5">FB</text>
<text x="350.8" y="182">5</text>
<text x="35.9" y="187.3">SBU1</text>
<text x="38.1" y="190.8">CC2</text>
<text x="46" y="189">10</text>
<text x="131.9" y="189">4</text>
<text x="135.4" y="187.3">FEEDBACK</text>
<text x="135.4" y="190.8">ON/OFF</text>
<text x="232.4" y="187.3">4</text>
<text x="235.9" y="189">ON/OFF</text>
<text x="18.7" y="196.1">13</text>
<text x="24.2" y="197.8">SHELL</text>
<text x="35.7" y="194.3">VBUS</text>
<text x="46" y="192.5">11</text>
<text x="361.2" y="203.1">1</text>
<text x="361.2" y="199.6">2</text>
<text x="364.7" y="201.4">2</text>
<text x="375.3" y="203.1">1</text>
<text x="375.3" y="199.6">2</text>
<text x="378.8" y="201.4">2</text>
<text x="364.7" y="204.9">1</text>
<text x="378.8" y="204.9">1</text>
<text x="24.3" y="247.6" transform="rotate(-90 24.3 247.6)">1</text>
<text x="68.4" y="249.3" transform="rotate(-90 68.4 249.3)">1</text>
<text x="24.3" y="263.7" transform="rotate(-90 24.3 263.7)">2</text>
<text x="68.4" y="265.5" transform="rotate(-90 68.4 265.5)">2</text>
</g>
<g font-size="3.2" fill="#f00">
<text x="75.4" y="40.9">2</text>
<text x="78.9" y="42.6">VDD</text>
</g>
<g font-size="3.2">
<text x="86.7" y="46.1">GND</text>
<text x="95.4" y="44.4">3</text>
<text x="37.3" y="159">GND</text>
<text x="46" y="157.3">1</text>
<text x="166" y="178.4">8</text>
<text x="254.2" y="178.4">GND</text>
<text x="263" y="176.7">8</text>
<text x="157.2" y="183.7">GND</text>
<text x="157.2" y="180.2">GND</text>
<text x="166" y="185.5">6</text>
<text x="166" y="182">7</text>
<text x="254.2" y="185.5">GND</text>
<text x="254.2" y="182">GND</text>
<text x="263" y="183.7">6</text>
<text x="263" y="180.2">7</text>
<text x="157.2" y="190.8">GND</text>
<text x="157.2" y="187.3">GND</text>
<text x="166" y="189">5</text>
<text x="254.2" y="189">GND</text>
<text x="263" y="187.3">5</text>
<text x="37.3" y="197.8">GND</text>
<text x="46" y="196.1">12</text>
</g>
<g font-size="2.5" fill="#00f">
<text x="54.7" y="97.6">VDD</text>
<text x="68.8" y="97.6">SCK</text>
<text x="44.1" y="104.7">LR</text>
<text x="68.8" y="104.7">WS</text>
<text x="68.8" y="111.8">SD</text>
<text x="54.7" y="115.3">GND</text>
</g>
</svg>
